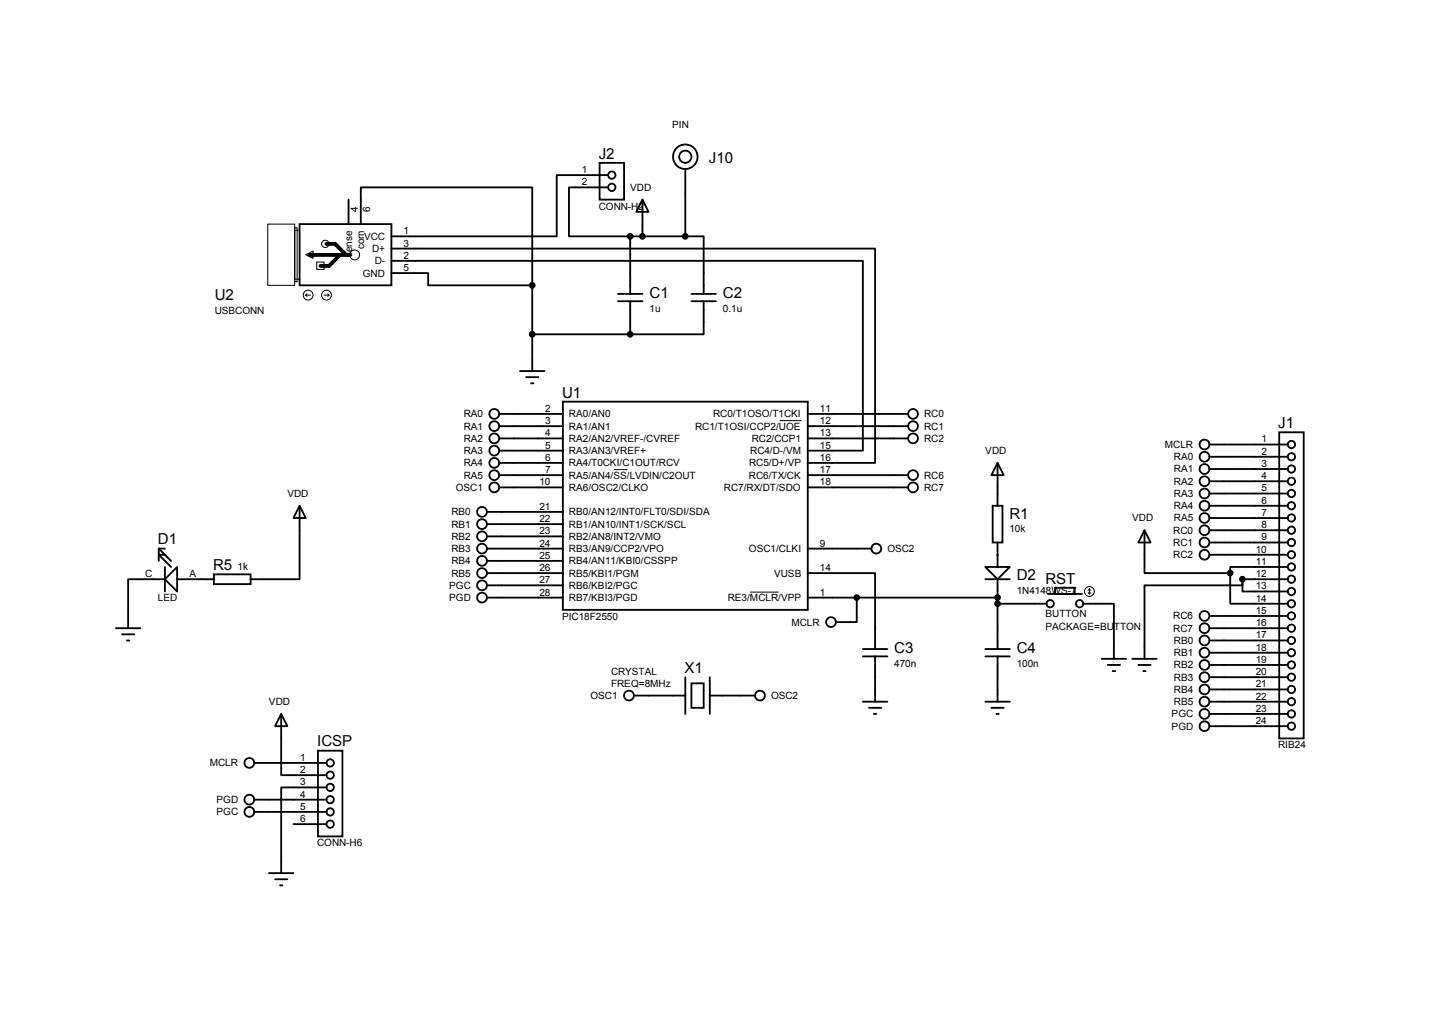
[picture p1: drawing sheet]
<svg xmlns="http://www.w3.org/2000/svg" width="297mm" height="210mm" viewBox="0 0 297 210" stroke-linecap="round" stroke-linejoin="round" font-family="sans-serif">
<g fill="none" stroke="#000" stroke-width=".38">
<path d="M124.4 33.8h5.1v7.6h-5.1zM126.1 36.3h-10.6v12.7h-34.3M126.1 38.9h-8.1v10.1h12.7M142.2 35.1v13.9M62.1 46.5h19.1v12.7h-19.1zM72.3 41.4v5.1M74.8 46.5v-7.6h35.6v20.3M81.2 56.6h7.6v2.6h21.6M81.2 54.1h97.8v39.4h-11.4M81.2 51.6h100.3v44.4h-13.9M110.4 59.2v17.8M130.7 49v12"/>
<path d="M130.7 49h11.5M133.3 41.4l1.2 2.5h-2.5zM133.3 41.4v7.6M142.2 49h3.8v12M107.9 77h5M109.1 78.2h2.6M110.1 79.5h.6M110.4 69.3h20.3M128.2 62.5h5.1M128.2 61h5.1M130.7 62.5v6.8M143.4 62.5h5.1"/>
<path d="M143.4 61h5.1M146 62.5v6.8h-15.3M103.5 85.9h13.3M103.5 88.4h13.3M103.5 90.9h13.3M103.5 93.5h13.3M103.5 96h13.3M103.5 98.6h13.3M116.8 83.3h50.8v43.2h-50.8zM167.6 85.9h20.8M167.6 88.4h20.8M167.6 90.9h20.8"/>
<path d="M167.6 98.6h20.8M206.9 96l1.3 2.6h-2.5zM206.9 96v8.9M250.9 94.7h16.2M250.9 97.3h16.2M250.9 99.8h16.2M250.9 92.2h16.2M265.3 89.7h5.1v63.5h-5.1zM32.9 113.8h1.3M32.9 113.8l2.6 2.5M32.9 113.8v2.5M34.2 115.1h-1.3l2.6 2.5"/>
<path d="M34.2 117.6v5.1M36.7 117.6v5.1l-2.5-2.6zM44.4 119.1h7.6v2.1h-7.6zM62.1 104.9l1.3 2.5h-2.5zM62.1 104.9v15.2h-10.1M101 113.8h15.8M101 106.2h15.8M101 108.7h15.8M101 111.3h15.8M101 116.3h15.8M101 118.9h15.8M103.5 101.1h13.3"/>
<path d="M167.6 118.9h13.9v15.7M167.6 101.1h20.8M167.6 113.8h13.2M204.4 117.6h5.1l-2.6 2.5zM205.9 104.9h2v7.6h-2zM206.9 112.5v5.1M237.4 110l1.3 2.5h-2.6zM237.4 110v8.9h17.8M250.9 102.4h16.2M250.9 104.9h16.2M250.9 107.4h16.2M250.9 110h16.2"/>
<path d="M250.9 112.5h16.2M250.9 115.1h16.2M255.2 118.9v6.3h11.9M267.1 117.6h-11.9v1.3M24 130.3h5.1M25.3 131.6h2.6M26.3 132.8h.5M34.2 120.1h-7.6v10.2M36.7 120.1h7.7M101 124h15.8M101 121.4h15.8M167.6 124h39.3"/>
<path d="M177.7 124v5h-4.3M179 136.1h5.1M179 134.6h5.1M181.5 136.1v9.4M204.4 120.1h5.1M204.4 136.1h5.1M204.4 134.6h5.1M206.9 120.1v14.5M206.9 136.1v9.4M206.9 125.2h10.2M217.3 123.2h7.1M218.9 121.9h4v1.3h-4z"/>
<path d="M224.7 125.2h6.4v11.5M228.5 136.7h5.1M229.8 137.9h2.5M230.8 139.2h.5M234.9 136.7h5M236.1 137.9h2.6M237.1 139.2h.6M250.9 132.8h16.2M250.9 135.4h16.2M250.9 137.9h16.2M250.9 127.8h16.2M250.9 130.3h16.2"/>
<path d="M257.7 120.1v2.6h9.4M257.7 120.1v1.3h-20.3v15.3M257.7 120.1h9.4M52.7 158.2h15M58.3 148.1l1.3 2.5h-2.5zM58.3 148.1v12.7h9.4M66 155.7h5v17.8h-5zM131.5 144.3h10.7M142.2 140.5v7.6M143.4 141.7h2.6v5.1h-2.6zM147.2 144.3h9.4M147.2 140.5v7.6"/>
<path d="M179 145.5h5.1M180.3 146.8h2.5M181.3 148.1h.5M204.4 145.5h5.1M205.7 146.8h2.5M206.7 148.1h.5M250.9 150.6h16.2M250.9 148.1h16.2M250.9 140.5h16.2M250.9 143h16.2M250.9 145.5h16.2M52.7 165.9h15"/>
<path d="M52.7 168.4h15M60.9 170.9h6.8M67.7 163.3h-9.4v17.8M55.8 181.1h5.1M57.1 182.4h2.5M58.1 183.6h.5"/>
<circle cx="126.9" cy="38.9" r=".76"/>
<circle cx="126.9" cy="36.3" r=".76"/>
<circle cx="142.1" cy="32.5" r="2.55"/>
<circle cx="142.2" cy="32.5" r="1.27"/>
<circle cx="110.4" cy="59.2" r=".51"/>
<circle cx="130.7" cy="49" r=".51"/>
<circle cx="133.3" cy="49" r=".51"/>
<circle cx="142.2" cy="49" r=".51"/>
<circle cx="110.4" cy="69.3" r=".51"/>
<circle cx="130.7" cy="69.3" r=".51"/>
<circle cx="102.5" cy="98.6" r="1.02"/>
<circle cx="102.5" cy="85.9" r="1.02"/>
<circle cx="102.5" cy="88.4" r="1.02"/>
<circle cx="102.5" cy="93.5" r="1.02"/>
<circle cx="102.5" cy="90.9" r="1.02"/>
<circle cx="102.5" cy="96" r="1.02"/>
<circle cx="189.4" cy="85.9" r="1.02"/>
<circle cx="189.4" cy="90.9" r="1.02"/>
<circle cx="189.4" cy="98.6" r="1.02"/>
<circle cx="189.4" cy="88.4" r="1.02"/>
<circle cx="249.8" cy="97.3" r="1.02"/>
<circle cx="249.8" cy="92.2" r="1.02"/>
<circle cx="249.8" cy="94.7" r="1.02"/>
<circle cx="249.8" cy="99.8" r="1.02"/>
<circle cx="267.9" cy="94.7" r=".76"/>
<circle cx="267.9" cy="99.8" r=".76"/>
<circle cx="267.9" cy="92.2" r=".76"/>
<circle cx="267.9" cy="97.3" r=".76"/>
<circle cx="100" cy="106.2" r="1.02"/>
<circle cx="100" cy="108.7" r="1.02"/>
<circle cx="100" cy="113.8" r="1.02"/>
<circle cx="100" cy="116.3" r="1.02"/>
<circle cx="100" cy="118.9" r="1.02"/>
<circle cx="100" cy="111.3" r="1.02"/>
<circle cx="102.5" cy="101.1" r="1.02"/>
<circle cx="181.8" cy="113.8" r="1.02"/>
<circle cx="189.4" cy="101.1" r="1.02"/>
<circle cx="249.8" cy="102.4" r="1.02"/>
<circle cx="249.8" cy="110" r="1.02"/>
<circle cx="249.8" cy="115.1" r="1.02"/>
<circle cx="249.8" cy="112.5" r="1.02"/>
<circle cx="249.8" cy="104.9" r="1.02"/>
<circle cx="249.8" cy="107.4" r="1.02"/>
<circle cx="255.2" cy="118.9" r=".51"/>
<circle cx="267.9" cy="117.6" r=".76"/>
<circle cx="267.9" cy="110" r=".76"/>
<circle cx="267.9" cy="112.5" r=".76"/>
<circle cx="267.9" cy="104.9" r=".76"/>
<circle cx="267.9" cy="107.4" r=".76"/>
<circle cx="267.9" cy="115.1" r=".76"/>
<circle cx="267.9" cy="102.4" r=".76"/>
<circle cx="100" cy="124" r="1.02"/>
<circle cx="100" cy="121.4" r="1.02"/>
<circle cx="172.4" cy="129" r="1.02"/>
<circle cx="177.7" cy="123.9" r=".51"/>
<circle cx="206.9" cy="125.2" r=".51"/>
<circle cx="206.9" cy="123.9" r=".51"/>
<circle cx="217.8" cy="125.2" r=".76"/>
<circle cx="223.9" cy="125.2" r=".76"/>
<circle cx="249.8" cy="132.8" r="1.02"/>
<circle cx="249.8" cy="135.4" r="1.02"/>
<circle cx="249.8" cy="137.9" r="1.02"/>
<circle cx="249.8" cy="130.3" r="1.02"/>
<circle cx="249.8" cy="127.8" r="1.02"/>
<circle cx="257.7" cy="120.1" r=".51"/>
<circle cx="267.9" cy="137.9" r=".76"/>
<circle cx="267.9" cy="120.1" r=".76"/>
<circle cx="267.9" cy="127.8" r=".76"/>
<circle cx="267.9" cy="130.3" r=".76"/>
<circle cx="267.9" cy="135.4" r=".76"/>
<circle cx="267.9" cy="122.7" r=".76"/>
<circle cx="267.9" cy="125.2" r=".76"/>
<circle cx="267.9" cy="132.8" r=".76"/>
<circle cx="51.7" cy="158.2" r="1.02"/>
<circle cx="68.5" cy="158.2" r=".76"/>
<circle cx="130.5" cy="144.3" r="1.02"/>
<circle cx="157.6" cy="144.3" r="1.02"/>
<circle cx="249.8" cy="150.6" r="1.02"/>
<circle cx="249.8" cy="143" r="1.02"/>
<circle cx="249.8" cy="148.1" r="1.02"/>
<circle cx="249.8" cy="145.5" r="1.02"/>
<circle cx="249.8" cy="140.5" r="1.02"/>
<circle cx="267.9" cy="150.6" r=".76"/>
<circle cx="267.9" cy="143" r=".76"/>
<circle cx="267.9" cy="145.5" r=".76"/>
<circle cx="267.9" cy="140.5" r=".76"/>
<circle cx="267.9" cy="148.1" r=".76"/>
<circle cx="51.7" cy="168.4" r="1.02"/>
<circle cx="51.7" cy="165.9" r="1.02"/>
<circle cx="68.5" cy="163.3" r=".76"/>
<circle cx="68.5" cy="160.8" r=".76"/>
<circle cx="68.5" cy="165.9" r=".76"/>
<circle cx="68.5" cy="168.4" r=".76"/>
<circle cx="68.5" cy="170.9" r=".76"/>
</g>
<g fill="#000">
<circle cx="110.4" cy="59.2" r=".51"/>
<circle cx="130.7" cy="49" r=".51"/>
<circle cx="133.3" cy="49" r=".51"/>
<circle cx="142.2" cy="49" r=".51"/>
<circle cx="110.4" cy="69.3" r=".51"/>
<circle cx="130.7" cy="69.3" r=".51"/>
<circle cx="206.9" cy="115.1" r=".19"/>
<circle cx="255.2" cy="118.9" r=".51"/>
<circle cx="177.7" cy="123.9" r=".51"/>
<circle cx="206.9" cy="125.2" r=".51"/>
<circle cx="206.9" cy="123.9" r=".51"/>
<circle cx="257.7" cy="120.1" r=".51"/>
</g>
<g fill="none" stroke="#000" stroke-width=".21">
<path d="M55.5 46.5h5.6v12.7h-5.6zM61.1 47.8h1v10.1h-1zM61.1 47.2h.5v11.2h-.5zM63.4 52.8l1.5-.7v1.5zM65.7 54.4h1.5v1.5h-1.5zM63.4 61.2h1M63.4 61.2l.3 .3M63.7 61l-.3 .2M67.2 61.2h1M68 61l.2 .2M68.2 61.2l-.2 .3M127.3 97.4h2.8"/>
<path d="M161.8 87.2h4.5M155.6 122.8h5.9M225.7 122.9l.3 .3M226 122.2v1M226 122.2l-.3 .2M226 122.2l.2 .2M226.2 122.9l-.2 .3"/>
<circle cx="67.5" cy="50.6" r=".76"/>
<circle cx="73.6" cy="52.9" r="1.02"/>
<circle cx="63.9" cy="61.2" r="1.02"/>
<circle cx="67.7" cy="61.2" r="1.02"/>
<circle cx="226" cy="122.7" r="1.02"/>
</g>
<path d="M64.2 52.9h8.4M67.7 50.6h1.8l2.3 2.3M70.5 52.9l-2.3 2.3h-1.7" fill="none" stroke="#000" stroke-width=".8"/>
<g font-size="3.1">
<text x="124.2" y="32.9">J2</text>
<text x="147.1" y="33.9">J10</text>
<text x="44.5" y="62.2">U2</text>
<text x="134.7" y="61.8">C1</text>
<text x="149.9" y="61.8">C2</text>
<text x="116.6" y="82.5">U1</text>
<text x="265.1" y="88.8">J1</text>
<text x="209.4" y="107.6">R1</text>
<text x="32.8" y="112.9">D1</text>
<text x="44.2" y="118.2">R5</text>
<text x="210.9" y="120.2">D2</text>
<text x="216.9" y="121">RST</text>
<text x="185.5" y="135.5">C3</text>
<text x="210.9" y="135.5">C4</text>
<text x="142" y="139.6">X1</text>
<text x="65.8" y="154.8">ICSP</text>
</g>
<g font-size="2.1">
<text x="139.4" y="26.6">PIN</text>
<text x="120.7" y="35.9">1</text>
<text x="120.7" y="38.4">2</text>
<text x="130.7" y="39.6">VDD</text>
<text x="74.2" y="43.9" transform="rotate(-90 74.2 43.9)">4</text>
<text x="76.8" y="43.9" transform="rotate(-90 76.8 43.9)">6</text>
<text x="124.2" y="43.5">CONN-H2</text>
<text x="73" y="53.3" transform="rotate(-90 73 53.3)">sense</text>
<text x="75.5" y="49.7">VCC</text>
<text x="75.6" y="51.7" transform="rotate(-90 75.6 51.7)">com</text>
<text x="77.2" y="52.3">D+</text>
<text x="83.7" y="53.7">2</text>
<text x="83.7" y="48.6">1</text>
<text x="83.7" y="51.1">3</text>
<text x="75.3" y="57.4">GND</text>
<text x="77.7" y="54.8">D-</text>
<text x="83.7" y="56.2">5</text>
<text x="44.5" y="65.1">USBCONN</text>
<text x="134.7" y="64.7">1u</text>
<text x="149.9" y="64.7">0.1u</text>
<text x="96.2" y="86.6">RA0</text>
<text x="96.2" y="89.1">RA1</text>
<text x="113.1" y="85.4">2</text>
<text x="113.1" y="88">3</text>
<text x="118" y="86.6">RA0/AN0</text>
<text x="118" y="89.1">RA1/AN1</text>
<text x="144.2" y="89.1">RC1/T1OSI/CCP2/UOE</text>
<text x="147.9" y="86.6">RC0/T1OSO/T1CKI</text>
<text x="170.1" y="85.4">11</text>
<text x="170.1" y="88">12</text>
<text x="191.7" y="86.6">RC0</text>
<text x="191.7" y="89.1">RC1</text>
<text x="96.2" y="91.7">RA2</text>
<text x="96.2" y="94.2">RA3</text>
<text x="113.1" y="90.5">4</text>
<text x="113.1" y="93">5</text>
<text x="113.1" y="95.6">6</text>
<text x="118" y="91.7">RA2/AN2/VREF-/CVREF</text>
<text x="118" y="94.2">RA3/AN3/VREF+</text>
<text x="155.6" y="94.2">RC4/D-/VM</text>
<text x="156" y="91.7">RC2/CCP1</text>
<text x="170.1" y="90.5">13</text>
<text x="170.1" y="93">15</text>
<text x="170.1" y="95.6">16</text>
<text x="191.7" y="91.7">RC2</text>
<text x="204.4" y="94.2">VDD</text>
<text x="241.6" y="92.9">MCLR</text>
<text x="243.5" y="95.5">RA0</text>
<text x="261.7" y="91.8">1</text>
<text x="261.7" y="94.3">2</text>
<text x="94.5" y="101.8">OSC1</text>
<text x="96.2" y="96.7">RA4</text>
<text x="96.2" y="99.3">RA5</text>
<text x="111.9" y="100.7">10</text>
<text x="113.1" y="98.1">7</text>
<text x="118" y="96.7">RA4/T0CKI/C1OUT/RCV</text>
<text x="118" y="99.3">RA5/AN4/SS/LVDIN/C2OUT</text>
<text x="118" y="101.8">RA6/OSC2/CLKO</text>
<text x="150.2" y="101.8">RC7/RX/DT/SDO</text>
<text x="155.4" y="99.3">RC6/TX/CK</text>
<text x="155.4" y="96.7">RC5/D+/VP</text>
<text x="170.1" y="98.1">17</text>
<text x="170.1" y="100.7">18</text>
<text x="191.7" y="99.3">RC6</text>
<text x="191.7" y="101.8">RC7</text>
<text x="243.5" y="98">RA1</text>
<text x="243.5" y="100.5">RA2</text>
<text x="261.7" y="96.9">3</text>
<text x="261.7" y="99.4">4</text>
<text x="261.7" y="101.9">5</text>
<text x="59.6" y="103.1">VDD</text>
<text x="93.6" y="106.9">RB0</text>
<text x="111.9" y="105.7">21</text>
<text x="118" y="106.9">RB0/AN12/INT0/FLT0/SDI/SDA</text>
<text x="243.5" y="103.1">RA3</text>
<text x="243.5" y="105.6">RA4</text>
<text x="261.7" y="104.5">6</text>
<text x="261.7" y="107">7</text>
<text x="93.6" y="109.4">RB1</text>
<text x="93.6" y="112">RB2</text>
<text x="111.9" y="108.3">22</text>
<text x="111.9" y="110.8">23</text>
<text x="111.9" y="113.4">24</text>
<text x="118" y="109.4">RB1/AN10/INT1/SCK/SCL</text>
<text x="118" y="112">RB2/AN8/INT2/VMO</text>
<text x="170.1" y="113.4">9</text>
<text x="209.4" y="110.4">10k</text>
<text x="234.9" y="108.2">VDD</text>
<text x="243.4" y="110.7">RC0</text>
<text x="243.4" y="113.2">RC1</text>
<text x="243.5" y="108.2">RA5</text>
<text x="261.7" y="109.6">8</text>
<text x="261.7" y="112.1">9</text>
<text x="30.1" y="119.7">C</text>
<text x="39.3" y="119.7">A</text>
<text x="49.3" y="118.2">1k</text>
<text x="93.6" y="114.5">RB3</text>
<text x="93.6" y="117.1">RB4</text>
<text x="93.6" y="119.6">RB5</text>
<text x="111.9" y="115.9">25</text>
<text x="111.9" y="118.4">26</text>
<text x="118" y="114.5">RB3/AN9/CCP2/VPO</text>
<text x="118" y="117.1">RB4/AN11/KBI0/CSSPP</text>
<text x="118" y="119.6">RB5/KBI1/PGM</text>
<text x="155.4" y="114.5">OSC1/CLKI</text>
<text x="160.6" y="119.6">VUSB</text>
<text x="170.1" y="118.4">14</text>
<text x="184.1" y="114.5">OSC2</text>
<text x="243.4" y="115.8">RC2</text>
<text x="260.5" y="114.6">10</text>
<text x="260.5" y="117.2">11</text>
<text x="260.5" y="119.7">12</text>
<text x="32.8" y="124.8">LED</text>
<text x="93.2" y="124.7">PGD</text>
<text x="93.2" y="122.1">PGC</text>
<text x="111.9" y="121">27</text>
<text x="111.9" y="123.5">28</text>
<text x="118" y="122.1">RB6/KBI2/PGC</text>
<text x="118" y="124.7">RB7/KBI3/PGD</text>
<text x="151" y="124.7">RE3/MCLR/VPP</text>
<text x="170.1" y="123.5">1</text>
<text x="210.9" y="123.1">1N4148WS-7</text>
<text x="260.5" y="122.3">13</text>
<text x="260.5" y="124.8">14</text>
<text x="116.6" y="128.6">PIC18F2550</text>
<text x="164.2" y="129.8">MCLR</text>
<text x="216.9" y="128.1">BUTTON</text>
<text x="216.9" y="130.6">PACKAGE=BUTTON</text>
<text x="243.4" y="128.5">RC6</text>
<text x="243.4" y="131">RC7</text>
<text x="260.5" y="127.3">15</text>
<text x="260.5" y="129.9">16</text>
<text x="243.5" y="133.6">RB0</text>
<text x="243.5" y="136.1">RB1</text>
<text x="260.5" y="132.4">17</text>
<text x="260.5" y="135">18</text>
<text x="260.5" y="137.5">19</text>
<text x="126.7" y="140">CRYSTAL</text>
<text x="126.7" y="142.5">FREQ=8MHz</text>
<text x="185.5" y="138.3">470n</text>
<text x="210.9" y="138.3">100n</text>
<text x="243.5" y="138.6">RB2</text>
<text x="243.5" y="141.2">RB3</text>
<text x="243.5" y="143.7">RB4</text>
<text x="260.5" y="140">20</text>
<text x="260.5" y="142.6">21</text>
<text x="55.8" y="146.3">VDD</text>
<text x="122.5" y="145">OSC1</text>
<text x="159.9" y="145">OSC2</text>
<text x="243" y="148.8">PGC</text>
<text x="243.5" y="146.3">RB5</text>
<text x="260.5" y="145.1">22</text>
<text x="260.5" y="147.7">23</text>
<text x="243" y="151.3">PGD</text>
<text x="260.5" y="150.2">24</text>
<text x="265.1" y="155.2">RIB24</text>
<text x="43.5" y="159">MCLR</text>
<text x="62.3" y="157.8">1</text>
<text x="62.3" y="160.4">2</text>
<text x="44.9" y="166.6">PGD</text>
<text x="62.3" y="162.9">3</text>
<text x="62.3" y="165.4">4</text>
<text x="62.3" y="168">5</text>
<text x="44.9" y="169.1">PGC</text>
<text x="62.3" y="170.5">6</text>
<text x="65.8" y="175.6">CONN-H6</text>
</g>
</svg>
